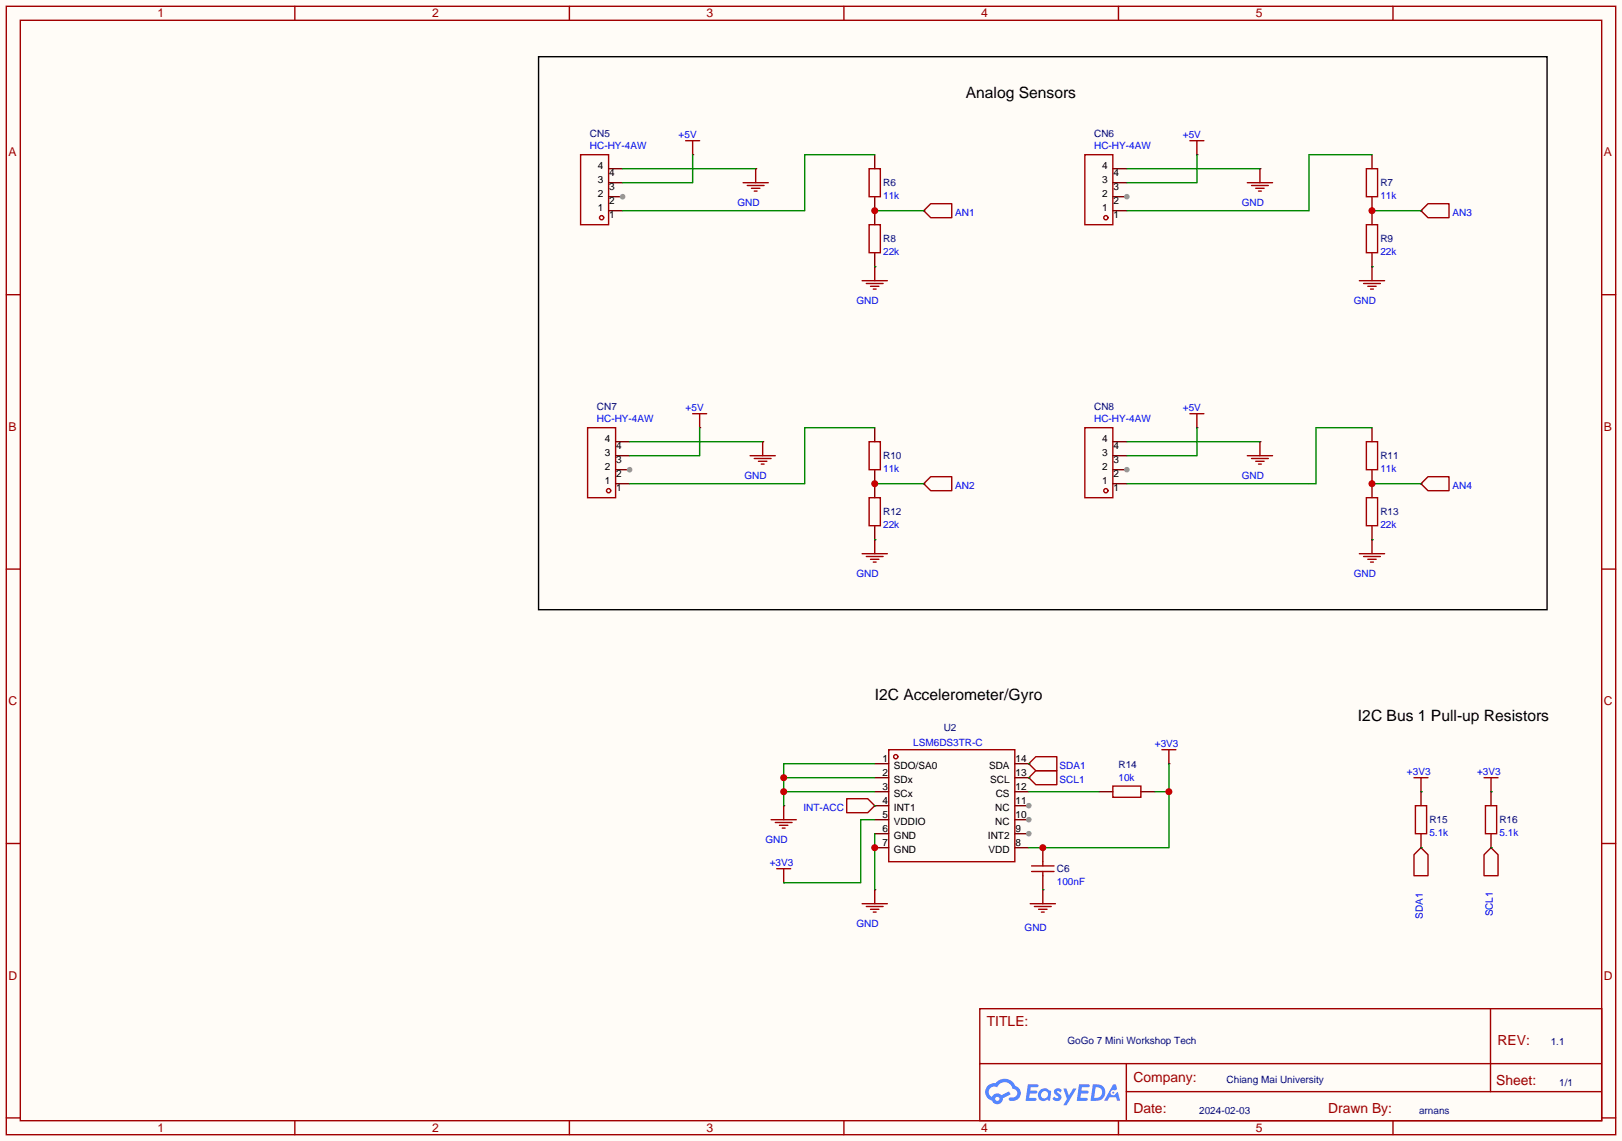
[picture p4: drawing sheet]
<svg xmlns="http://www.w3.org/2000/svg" width="294mm" height="207mm" viewBox="0 0 294 207" stroke-linecap="round" stroke-linejoin="round" font-family="sans-serif">
<path d="M0 0h294.1v207h-294.1z" fill="#fffcf7"/>
<g fill="none" stroke="#a10000" stroke-width=".25">
<path d="M1.1 1.1h291.9v204.8h-291.9zM3.7 3.7h286.7v199.6h-286.7zM53.5 1.1v2.6M103.3 1.1v2.6M153 1.1v2.6M202.8 1.1v2.6M252.6 1.1v2.6M1.1 53.5h2.6M290.4 53.5h2.6M1.1 103.3h2.6M290.4 103.3h2.6M1.1 153h2.6"/>
<path d="M290.4 153h2.6M177.7 183h112.7v20.3h-112.7zM177.7 193h112.7M204.2 198.1h86.2M204.2 193v10.1M270.3 183v15.1M1.1 202.8h2.6M53.5 203.3v2.6M103.3 203.3v2.6M153 203.3v2.6M202.8 203.3v2.6M252.6 203.3v2.6"/>
<path d="M290.4 202.8h2.6"/>
</g>
<g fill="#5487ff">
<path d="M191.3 197.6l.5-.2 .4 .1 .3 .3-.2 .4a.33 .33 0 0 0-.3-.3 .33 .33 0 0 0-.3 .2v.1a.89 .89 0 0 1 .6 1.3 1 1 0 0 1-1.5-.1l.4-.4 .5 .3 .2-.1v-.2a.88 .88 0 0 1-.6-1.4z"/>
<path d="M192.8 197.5h.6l.4 1.3 .8-1.3h.6l-1.8 3h-.6l.7-1.1z"/>
<path d="M186.4 196.7h.8a1.1 1.1 0 0 1 1.1 .2l-.1 .3-1.3 .1-.1 .6h1.1l.2 .2-.3 .3h-1.1l-.1 .8h1.2l.1 .4-.2 .1h-1.7z"/>
<path d="M195.7 196.7h.8a1.11 1.11 0 0 1 1.1 .2 .26 .26 0 0 1-.3 .4h-1.1l-.1 .6h1.1l.2 .2-.3 .3h-1.1l-.1 .8h1.2l.1 .4-.2 .1h-1.7z"/>
<path d="M201.9 196.7h.5l.2 .9-.4 .3a.5 .5 0 0 0-.8 .1 .5 .5 0 0 0 .3 .7 .5 .5 0 0 0 .7-.4l.3-.2 .4 1.6h-.5l-.2-.6h-1.2l-.4 .6h-.6z"/>
<path d="M198.2 196.7l-.4 3h.9a1.51 1.51 0 0 0 1.7-1.5 1.51 1.51 0 0 0-1.7-1.5zM198.7 197.2a1 1 0 0 1 1.2 1.1 1 1 0 0 1-1.3 .9h-.2z"/>
<path d="M188.7 197.7a1.07 1.07 0 0 0-.3 1.6 1.07 1.07 0 0 0 1.5 .2l.5 .2 .2-1.6-.1-.2-.3-.1a1.02 1.02 0 0 0-1.5-.1zM188.7 198.6a.67 .67 0 0 1 1.3 0 .67 .67 0 0 1-1.3 0z"/>
<path d="M179.1 197a1.58 1.58 0 0 0 .8 2.7 1.01 1.01 0 0 0 1.1 .6 1.01 1.01 0 0 0 .9-1l1.4-.8-.3-.5-1.4 .7a1.03 1.03 0 0 0-1.7 .3 1 1 0 0 1-.5-1.4 1 1 0 0 1 1.4-.3 1.49 1.49 0 0 1 1.6-1 1.49 1.49 0 0 1 1.3 1.3 .82 .82 0 0 1 .7 1 .82 .82 0 0 1-1.2 .5 .31 .31 0 0 0-.3 .3 .31 .31 0 0 0 .3 .3 1.43 1.43 0 0 0 1.8-.9 1.43 1.43 0 0 0-.9-1.8 2.09 2.09 0 0 0-3.6-.5l-.8 .1zM180.5 199.4a.39 .39 0 0 1 .7 0 .39 .39 0 0 1-.7 0z"/>
<circle cx="201.9" cy="198.2" r=".19"/>
</g>
<g fill="none" stroke="#a10000" stroke-width=".25">
<path d="M105.3 28.1h5.1v12.7h-5.1zM168.8 37h3.8v2.5h-3.8l-1.3-1.3zM156.3 50.9h4.6M157.1 51.4h3M157.9 51.9h1.5M158.4 52.5h.5M158.6 48.4v2.5"/>
<circle cx="109.1" cy="39.5" r=".38"/>
</g>
<path d="M110.4 38.2h2.5M110.4 35.7h2.5M167.5 38.2h.1M158.6 48.4h.1" fill="none" stroke="#870000" stroke-width=".25"/>
<circle cx="112.9" cy="35.7" r=".51" fill="#999"/>
<g fill="none" stroke="#870000" stroke-width=".25">
<path d="M110.4 33.1h2.5M110.4 30.6h2.5M125.6 28.1h.1M137 30.6h.1M167.5 87.8h.1M257.7 87.8h.1M158.6 138.6h2.6M158.6 141.1h2.6M158.6 143.6h2.6M158.6 146.2h2.6M158.6 148.7h2.6M158.6 151.3h2.6"/>
<path d="M158.6 153.8h2.6M184 151.3h2.6M184 153.8h2.6"/>
</g>
<g fill="none" stroke="#a10000" stroke-width=".25">
<path d="M124.3 25.5h2.6M125.6 25.5v2.6M134.7 33.1h4.6M135.5 33.7h3.1M136.3 34.2h1.5M136.8 34.7h.5M137 30.6v2.5M167.5 87.8l1.3-1.3h3.8v2.5h-3.8zM259 86.5h3.8v2.5h-3.8l-1.3-1.2zM161.2 136h22.8v20.3h-22.8z"/>
<circle cx="162.4" cy="137.3" r=".38"/>
</g>
<circle cx="186.6" cy="151.3" r=".51" fill="#999"/>
<path d="M184 148.7h2.6" fill="none" stroke="#870000" stroke-width=".25"/>
<circle cx="186.6" cy="148.7" r=".51" fill="#999"/>
<path d="M184 146.2h2.6" fill="none" stroke="#870000" stroke-width=".25"/>
<circle cx="186.6" cy="146.2" r=".51" fill="#999"/>
<g fill="none" stroke="#870000" stroke-width=".25">
<path d="M201.8 38.2h2.5M201.8 35.7h2.5M217 28.1h.1M228.5 30.6h.1M184 138.6h2.6M186.6 138.6h.1M212 138.6h.1M142.1 146.2h.1M184 143.6h2.6M184 141.1h2.6M186.6 141.1h.1M189.1 153.8v2.5"/>
<path d="M189.1 158.9v2.5M199.3 143.6h2.5M206.9 143.6h2.5M257.7 143.6h.1M257.7 153.8h.1M257.7 143.6v2.6M257.7 151.3v2.5M270.4 143.6h.1M270.4 153.8h.1M270.4 143.6v2.6M270.4 151.3v2.5M142.1 160.1h.1"/>
<path d="M158.6 161.4h.1M189.1 161.4h.1"/>
</g>
<g fill="none" stroke="#a10000" stroke-width=".25">
<path d="M196.7 28.1h5.1v12.7h-5.1zM215.8 25.5h2.5M217 25.5v2.6M226.2 33.1h4.6M226.9 33.7h3.1M227.7 34.2h1.5M228.2 34.7h.5M228.5 30.6v2.5M187.8 139.8h3.8v2.6h-3.8l-1.2-1.3zM187.8 137.3h3.8v2.5h-3.8l-1.2-1.2zM210.7 136h2.5M212 136v2.6"/>
<path d="M139.8 148.7h4.6M140.6 149.2h3M140.8 157.6h2.6M141.4 149.7h1.5M141.9 150.2h.5M142.1 146.2v2.5M142.1 157.6v2.5M187.1 158.1h4M187.1 157.1h4M189.1 156.3v.8M189.1 158.1v.8M201.8 142.6h5.1v2.1h-5.1z"/>
<path d="M256.4 141.1h2.6M256.7 146.2h2v5.1h-2zM257.7 153.8l1.3 1.3v3.8h-2.6v-3.8zM257.7 141.1v2.5M269.1 141.1h2.6M269.4 146.2h2v5.1h-2zM270.4 153.8l1.3 1.3v3.8h-2.6v-3.8zM270.4 141.1v2.5M156.3 164h4.6M157.1 164.5h3M157.9 165h1.5M158.4 165.5h.5"/>
<path d="M158.6 161.4v2.6M186.8 164h4.6M187.6 164.5h3M188.3 165h1.6M188.8 165.5h.6M189.1 161.4v2.6"/>
<circle cx="200.5" cy="39.5" r=".38"/>
</g>
<path d="M97.7 10.3h182.8v100.3h-182.8z" fill="none" stroke="#000" stroke-width=".25"/>
<circle cx="204.3" cy="35.7" r=".51" fill="#999"/>
<path d="M201.8 33.1h2.5M201.8 30.6h2.5M257.7 38.2h.1M248.8 48.4h.1M111.6 87.8h2.6M111.6 85.2h2.6M158.6 97.9h.1" fill="none" stroke="#870000" stroke-width=".25"/>
<g fill="none" stroke="#a10000" stroke-width=".25">
<path d="M259 37h3.8v2.5h-3.8l-1.3-1.3zM246.5 50.9h4.6M247.3 51.4h3M248 51.9h1.6M248.5 52.5h.5M248.8 48.4v2.5M106.6 77.6h5v12.7h-5zM158.6 97.9v2.6M156.3 100.5h4.6M157.1 101h3M157.9 101.5h1.5M158.4 102h.5"/>
<circle cx="110.4" cy="89" r=".38"/>
</g>
<circle cx="114.2" cy="85.2" r=".51" fill="#999"/>
<path d="M126.9 77.6h.1M111.6 82.7h2.6M111.6 80.1h2.6M138.3 80.1h.1M201.8 87.8h2.5M201.8 85.2h2.5M248.8 97.9h.1" fill="none" stroke="#870000" stroke-width=".25"/>
<g fill="none" stroke="#a10000" stroke-width=".25">
<path d="M125.6 75.1h2.5M126.9 75.1v2.5M196.7 77.6h5.1v12.7h-5.1zM136 82.7h4.6M136.8 83.2h3M137.5 83.7h1.6M138 84.2h.6M138.3 80.1v2.6M248.8 97.9v2.6M246.5 100.5h4.6M247.3 101h3M248 101.5h1.6"/>
<path d="M248.5 102h.5"/>
<circle cx="200.5" cy="89" r=".38"/>
</g>
<circle cx="204.3" cy="85.2" r=".51" fill="#999"/>
<g fill="none" stroke="#870000" stroke-width=".25">
<path d="M158.6 28.1v2.5M158.6 35.7v5.1M248.8 28.1v2.5M248.8 35.7v5.1M158.6 45.8v2.6M248.8 45.8v2.6M158.6 77.6v2.5M217 77.6h.1M248.8 77.6v2.5M158.6 85.2v5.1M158.6 95.4v2.5M201.8 82.7h2.5"/>
<path d="M201.8 80.1h2.5M228.5 80.1h.1M248.8 85.2v5.1M248.8 95.4v2.5M158.6 146.2h.1"/>
</g>
<g fill="none" stroke="#a10000" stroke-width=".25">
<path d="M157.6 30.6h2v5.1h-2zM247.8 30.6h2v5.1h-2zM157.6 40.8h2v5h-2zM247.8 40.8h2v5h-2zM215.8 75.1h2.5M217 75.1v2.5M157.6 90.3h2v5.1h-2zM157.6 80.1h2v5.1h-2zM226.2 82.7h4.6M226.9 83.2h3.1M227.7 83.7h1.5M228.2 84.2h.5"/>
<path d="M228.5 80.1v2.6M247.8 90.3h2v5.1h-2zM247.8 80.1h2v5.1h-2zM153.5 144.9h3.9l1.2 1.3-1.2 1.2h-3.9z"/>
</g>
<path d="M112.9 30.6h24.1M125.6 28.1v5h-12.7M212 138.6v15.2h-25.4M209.4 143.6h2.6" fill="none" stroke="#008700" stroke-width=".25"/>
<g fill="#c00">
<circle cx="212" cy="143.6" r=".63"/>
<circle cx="189.1" cy="153.8" r=".63"/>
</g>
<path d="M158.6 151.3v10.1" fill="none" stroke="#008700" stroke-width=".25"/>
<circle cx="158.6" cy="153.8" r=".63" fill="#c00"/>
<path d="M158.6 138.6h-16.5v7.6M142.1 143.6h16.5M142.1 141.1h16.5M186.6 143.6h12.7" fill="none" stroke="#008700" stroke-width=".25"/>
<g fill="#c00">
<circle cx="142.1" cy="143.6" r=".63"/>
<circle cx="142.1" cy="141.1" r=".63"/>
</g>
<path d="M158.6 28.1h-12.7v10.1h-33M158.6 38.2h8.9M158.6 148.7h-2.5v11.4h-14" fill="none" stroke="#008700" stroke-width=".25"/>
<circle cx="158.6" cy="38.2" r=".63" fill="#c00"/>
<path d="M248.8 38.2h8.9" fill="none" stroke="#008700" stroke-width=".25"/>
<circle cx="248.8" cy="38.2" r=".63" fill="#c00"/>
<path d="M204.3 30.6h24.2M217 28.1v5h-12.7M248.8 28.1h-11.4v10.1h-33.1M126.9 77.6v5.1h-12.7M114.2 80.1h24.1M158.6 87.8h8.9" fill="none" stroke="#008700" stroke-width=".25"/>
<circle cx="158.6" cy="87.8" r=".63" fill="#c00"/>
<path d="M217 77.6v5.1h-12.7M248.8 77.6h-10.2v10.2h-34.3M204.3 80.1h24.2M248.8 87.8h8.9" fill="none" stroke="#008700" stroke-width=".25"/>
<circle cx="248.8" cy="87.8" r=".63" fill="#c00"/>
<g fill="none" stroke="#008700" stroke-width=".25">
<path d="M158.6 48.4h.1M248.8 48.4h.1M158.6 77.6h-12.7v10.2h-31.7M158.6 97.9h.1M248.8 97.9h.1M186.6 138.6h.1M158.6 146.2h.1M186.6 141.1h.1M257.7 143.6h.1M257.7 153.8h.1M270.4 143.6h.1M270.4 153.8h.1"/>
<path d="M189.1 161.4h.1"/>
</g>
<g font-size="2.8">
<text x="175.1" y="17.8">Analog Sensors</text>
<text x="158.6" y="127">I2C Accelerometer/Gyro</text>
<text x="246.3" y="130.8">I2C Bus 1 Pull-up Resistors</text>
</g>
<g font-size="2.5" fill="#a00000">
<text x="178.9" y="186.2">TITLE:</text>
<text x="271.6" y="189.5">REV:</text>
<text x="205.5" y="196.4">Company:</text>
<text x="271.3" y="196.8">Sheet:</text>
<text x="205.5" y="201.9">Date:</text>
<text x="240.8" y="202">Drawn By:</text>
</g>
<g font-size="2.2" fill="#a00000">
<text x="28.6" y="3.1">1</text>
<text x="78.4" y="3.1">2</text>
<text x="128.1" y="3.1">3</text>
<text x="177.9" y="3.1">4</text>
<text x="227.7" y="3.1">5</text>
<text x="1.5" y="28.4">A</text>
<text x="290.8" y="28.4">A</text>
<text x="1.5" y="78.2">B</text>
<text x="290.8" y="78.2">B</text>
<text x="1.5" y="127.9">C</text>
<text x="290.8" y="127.9">C</text>
<text x="1.5" y="177.7">D</text>
<text x="290.8" y="177.7">D</text>
<text x="28.6" y="205.3">1</text>
<text x="78.4" y="205.3">2</text>
<text x="128.1" y="205.3">3</text>
<text x="177.9" y="205.3">4</text>
<text x="227.7" y="205.3">5</text>
</g>
<g font-size="1.8" fill="#000080">
<text x="107" y="24.8">CN5</text>
<text x="198.4" y="24.8">CN6</text>
<text x="160.1" y="33.8">R6</text>
<text x="250.3" y="33.8">R7</text>
<text x="160.1" y="43.9">R8</text>
<text x="250.3" y="43.9">R9</text>
<text x="108.2" y="74.3">CN7</text>
<text x="198.4" y="74.3">CN8</text>
<text x="160.1" y="83.3">R10</text>
<text x="250.3" y="83.3">R11</text>
<text x="160.1" y="93.5">R12</text>
<text x="250.3" y="93.5">R13</text>
<text x="171.1" y="132.6">U2</text>
<text x="202.8" y="139.4">R14</text>
<text x="259.2" y="149.3">R15</text>
<text x="271.9" y="149.3">R16</text>
<text x="191.6" y="158.2">C6</text>
<text x="193.6" y="189.5">GoGo 7 Mini Workshop Tech</text>
<text x="281.2" y="189.6">1.1</text>
<text x="222.4" y="196.5">Chiang Mai University</text>
<text x="282.7" y="197">1/1</text>
<text x="217.5" y="202.1">2024-02-03</text>
<text x="257.3" y="202">arnans</text>
</g>
<g font-size="1.8" fill="#00f">
<text x="107" y="27.1">HC-HY-4AW</text>
<text x="123.1" y="25.1">+5V</text>
<text x="198.4" y="27.1">HC-HY-4AW</text>
<text x="214.5" y="25.1">+5V</text>
<text x="133.7" y="37.3">GND</text>
<text x="160.1" y="36">11k</text>
<text x="173.2" y="39.2">AN1</text>
<text x="225.2" y="37.3">GND</text>
<text x="250.3" y="36">11k</text>
<text x="263.4" y="39.2">AN3</text>
<text x="160.1" y="46.2">22k</text>
<text x="250.3" y="46.2">22k</text>
<text x="155.3" y="55.1">GND</text>
<text x="245.5" y="55.1">GND</text>
<text x="108.2" y="76.6">HC-HY-4AW</text>
<text x="124.3" y="74.6">+5V</text>
<text x="198.4" y="76.6">HC-HY-4AW</text>
<text x="214.5" y="74.6">+5V</text>
<text x="135" y="86.8">GND</text>
<text x="160.1" y="85.6">11k</text>
<text x="173.2" y="88.8">AN2</text>
<text x="225.2" y="86.8">GND</text>
<text x="250.3" y="85.6">11k</text>
<text x="263.4" y="88.8">AN4</text>
<text x="160.1" y="95.7">22k</text>
<text x="250.3" y="95.7">22k</text>
<text x="155.3" y="104.6">GND</text>
<text x="245.5" y="104.6">GND</text>
<text x="165.6" y="135.4">LSM6DS3TR-C</text>
<text x="209.4" y="135.6">+3V3</text>
<text x="192.2" y="142.1">SCL1</text>
<text x="192.2" y="139.5">SDA1</text>
<text x="202.8" y="141.7">10k</text>
<text x="255.1" y="140.7">+3V3</text>
<text x="267.8" y="140.7">+3V3</text>
<text x="145.7" y="147.1">INT-ACC</text>
<text x="138.8" y="152.9">GND</text>
<text x="259.2" y="151.6">5.1k</text>
<text x="271.9" y="151.6">5.1k</text>
<text x="139.6" y="157.2">+3V3</text>
<text x="191.6" y="160.5">100nF</text>
<text x="258" y="166.7" transform="rotate(-90 258 166.7)">SDA1</text>
<text x="270.7" y="166.3" transform="rotate(-90 270.7 166.3)">SCL1</text>
<text x="155.3" y="168.1">GND</text>
<text x="185.8" y="168.9">GND</text>
</g>
<g font-size="1.8">
<text x="108.4" y="35.7">2</text>
<text x="108.4" y="33.1">3</text>
<text x="108.4" y="30.6">4</text>
<text x="110.5" y="34.4">3</text>
<text x="110.5" y="31.9">4</text>
<text x="199.9" y="35.7">2</text>
<text x="199.9" y="33.1">3</text>
<text x="199.9" y="30.6">4</text>
<text x="201.9" y="34.4">3</text>
<text x="201.9" y="31.9">4</text>
<text x="108.4" y="38.2">1</text>
<text x="110.5" y="39.5">1</text>
<text x="110.5" y="36.9">2</text>
<text x="199.9" y="38.2">1</text>
<text x="201.9" y="39.5">1</text>
<text x="201.9" y="36.9">2</text>
<text x="109.7" y="82.7">3</text>
<text x="109.7" y="80.1">4</text>
<text x="111.8" y="83.9">3</text>
<text x="111.8" y="81.4">4</text>
<text x="199.9" y="82.7">3</text>
<text x="199.9" y="80.1">4</text>
<text x="201.9" y="83.9">3</text>
<text x="201.9" y="81.4">4</text>
<text x="109.7" y="87.7">1</text>
<text x="109.7" y="85.2">2</text>
<text x="111.8" y="89">1</text>
<text x="111.8" y="86.5">2</text>
<text x="199.9" y="87.7">1</text>
<text x="199.9" y="85.2">2</text>
<text x="201.9" y="89">1</text>
<text x="201.9" y="86.5">2</text>
<text x="160" y="138.2">1</text>
<text x="160" y="140.8">2</text>
<text x="160" y="143.3">3</text>
<text x="162.1" y="139.5">SDO/SA0</text>
<text x="162.1" y="142.1">SDx</text>
<text x="179.4" y="139.5">SDA</text>
<text x="179.6" y="142.1">SCL</text>
<text x="184.1" y="143.3">12</text>
<text x="184.1" y="140.8">13</text>
<text x="184.1" y="138.2">14</text>
<text x="160" y="145.9">4</text>
<text x="160" y="148.4">5</text>
<text x="162.1" y="144.6">SCx</text>
<text x="162.1" y="147.1">INT1</text>
<text x="162.1" y="149.7">VDDIO</text>
<text x="180.5" y="149.7">NC</text>
<text x="180.5" y="147.1">NC</text>
<text x="180.6" y="144.6">CS</text>
<text x="184.1" y="148.4">10</text>
<text x="184.1" y="145.9">11</text>
<text x="160" y="150.9">6</text>
<text x="160" y="153.5">7</text>
<text x="162.1" y="152.2">GND</text>
<text x="162.1" y="154.8">GND</text>
<text x="179.2" y="152.2">INT2</text>
<text x="179.3" y="154.8">VDD</text>
<text x="184.1" y="153.5">8</text>
<text x="184.1" y="150.9">9</text>
</g>
</svg>
